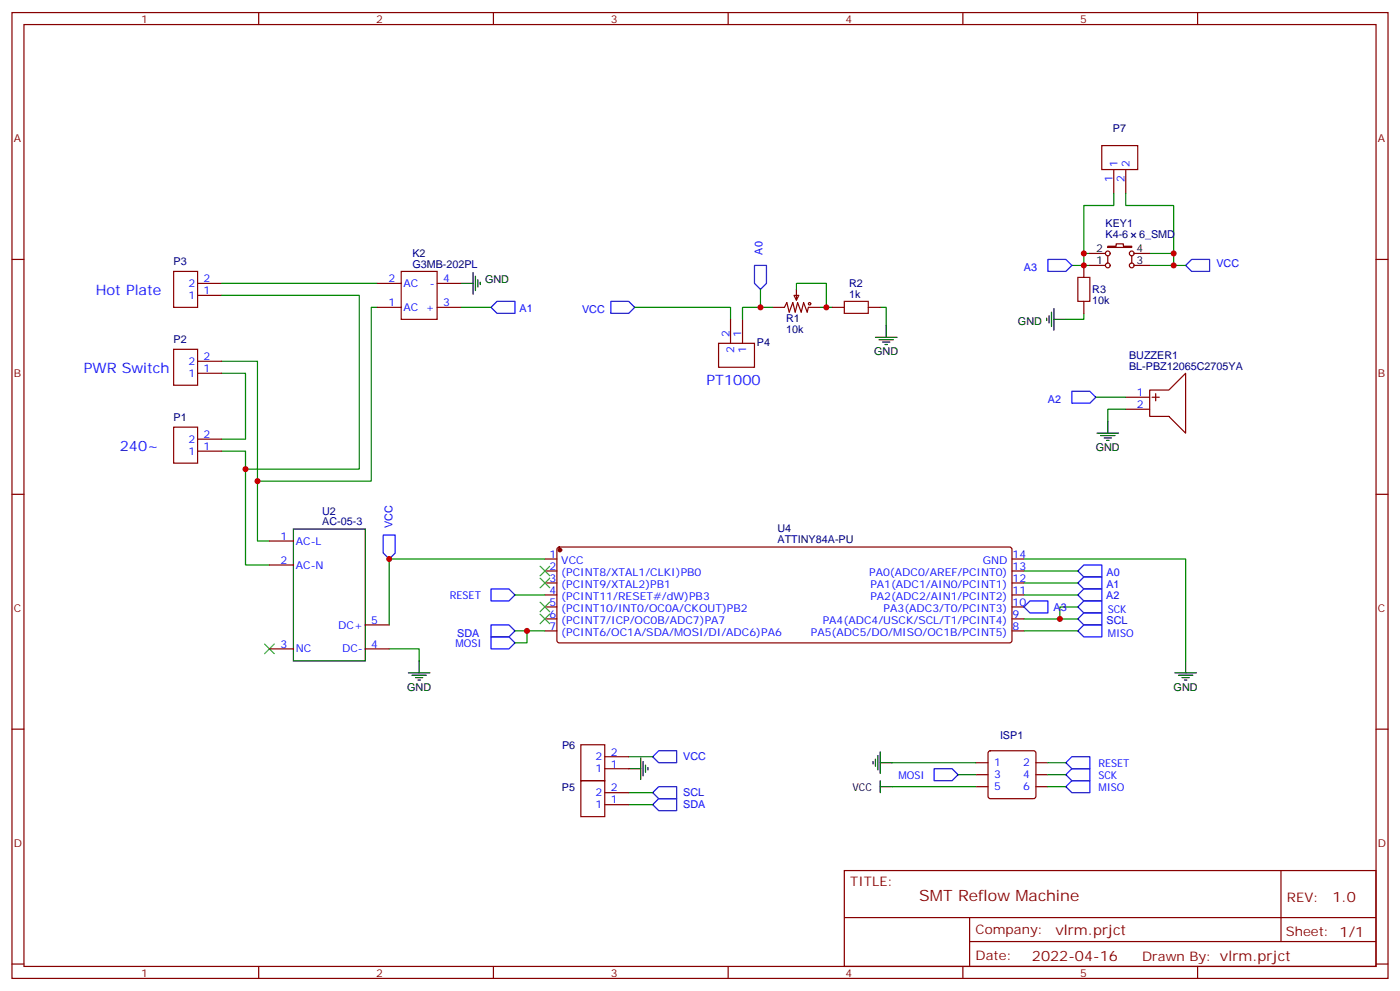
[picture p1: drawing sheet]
<svg xmlns="http://www.w3.org/2000/svg" width="412mm" height="292mm" viewBox="0 0 412 292" stroke-linecap="round" stroke-linejoin="round" font-family="sans-serif">
<g fill="none" stroke="#870000" stroke-width=".35">
<path d="M3.5 3.7h405.4v284.3h-405.4zM7.1 7.2h398.2v277.3h-398.2zM76.2 3.7v3.5M145.3 3.7v3.5M214.5 3.7v3.5M283.6 3.7v3.5M352.8 3.7v3.5M324.6 42.9h10.5v7h-10.5zM328.1 49.9v7.1M331.6 49.9v7.1M3.5 76.4h3.6M51.2 79.9h7v10.6h-7z"/>
<path d="M118.2 79.9h10.6v14.1h-10.6zM319.3 78.1v3.6M321 78.1h4.6M321 74.6h4.6M326.3 72.5h2.5v-.7h2.1v.7h2.5v.3h-7.1zM326.3 75.3v2.1M333.4 75.3v2.1M334.1 78.1h4.6M334.1 74.6h4.6M405.3 76.4h3.6M58.2 87h7.1M58.2 83.4h7.1"/>
<path d="M111.1 83.4h7.1M111.1 90.5h7.1M128.8 83.4h7M128.8 90.5h7M215.2 94v7.1M218.7 94v7.1M227.5 90.5h3.6l.7-1.4 .7 2.8 1-2.8 .7 2.8 .7-2.8 1.1 2.8 .7-2.8 1.1 2.8 .3-1.4h3.6M233.9 87h1.4l-.7 1.4zM234.6 85.2v3.2M245.2 90.5h3.5M255.8 90.5h3.5M319.3 88.7v3.6"/>
<path d="M51.2 102.8h7v10.6h-7zM58.2 109.9h7.1M58.2 106.4h7.1M211.7 101.1h10.5v7h-10.5zM331.6 116.9h7.1M338.7 114.8h5.6l4.9-4.9v17.6l-4.9-4.9h-5.6zM339.4 116.9h2.1M340.4 115.9v2.1M51.2 125.8h7v10.5h-7zM58.2 132.8h7.1M58.2 129.3h7.1M331.6 120.5h7.1"/>
<path d="M3.5 145.5h3.6M79.4 159.3h7M405.3 145.5h3.6M79.4 166.3h7M160.5 164.6h3.5M160.5 168.1h3.5M160.5 171.6h3.5M160.5 175.2h3.5M160.5 178.7h3.5M164.3 161.2l.4-.2 133 .1 .4 .6v26.9l-.2 .5-.5 .2h-132.7l-.5-.3-.2-.4v-26.9zM298.1 164.6h3.5M298.1 168.1h3.5"/>
<path d="M298.1 171.6h3.5M298.1 175.2h3.5M298.1 178.7h3.5M79.4 191h7M107.6 191h7.1M107.6 184h7.1M160.5 182.2h3.5M160.5 185.7h3.5M298.1 182.2h3.5M298.1 185.7h3.5M3.5 214.7h3.6M171.1 219.3h7.1v10.5h-7.1z"/>
<path d="M405.3 214.7h3.6M171.1 229.8h7.1v10.6h-7.1zM178.2 236.9h7M178.2 233.4h7M178.2 226.3h7M178.2 222.8h7M287.5 224.5h3.5M287.5 228.1h3.5M287.5 231.6h3.5M291.3 221.2l.4-.2h12.7l.5 .2 .3 .5v12.7l-.3 .5-.5 .2h-12.7l-.5-.2-.2-.5v-12.7zM305.2 224.5h3.5M305.2 228.1h3.5"/>
<path d="M305.2 231.6h3.5M248.7 256.3h156.6v28.2h-156.6zM377.3 256.3v20.9M248.7 270.1h156.5M285.6 277.2h119.6M285.6 270.1v14.2M3.5 283.8h3.6M76.2 284.5v3.5M145.3 284.5v3.5M214.5 284.5v3.5M283.6 284.5v3.5M352.8 284.5v3.5"/>
<path d="M405.3 283.8h3.6"/>
<circle cx="326.3" cy="74.6" r=".71"/>
<circle cx="326.3" cy="78.1" r=".71"/>
<circle cx="333.4" cy="74.6" r=".71"/>
<circle cx="333.4" cy="78.1" r=".71"/>
<circle cx="238.5" cy="89.4" r=".35"/>
</g>
<g fill="none" stroke="#00f" stroke-width=".35">
<path d="M222.2 78.1h3.6v5.3l-1.8 1.8-1.8-1.8zM308.7 76.4h5.3l1.7 1.7-1.7 1.8h-5.3zM349.2 78.1l1.8-1.7h5.3v3.5h-5.3zM144.6 90.5l1.8-1.8h5.3v3.6h-5.3zM179.9 88.7h5.3l1.8 1.8-1.8 1.8h-5.3zM315.7 115.2h5.3l1.8 1.7-1.8 1.8h-5.3zM112.9 157.5h3.5v5.3l-1.7 1.8-1.8-1.8zM144.6 173.4h5.3l1.8 1.8-1.8 1.7h-5.3zM301.6 178.7l1.8-1.8h5.3v3.5h-5.3zM317.5 168.1l1.8-1.8h5.3v3.6h-5.3zM317.5 171.6l1.8-1.7h5.3v3.5h-5.3zM317.5 175.2l1.8-1.8h5.3v3.5h-5.3z"/>
<path d="M317.5 178.7l1.8-1.8h5.3v3.5h-5.3zM144.6 184h5.3l1.8 1.7-1.8 1.8h-5.3zM144.6 187.5h5.3l1.8 1.8-1.8 1.7h-5.3zM317.5 182.2l1.8-1.8h5.3v3.6h-5.3zM317.5 185.7l1.8-1.7h5.3v3.5h-5.3zM192.3 222.8l1.7-1.8h5.3v3.5h-5.3zM192.3 233.4l1.7-1.8h5.3v3.5h-5.3zM192.3 236.9l1.7-1.8h5.3v3.6h-5.3zM275.2 226.3h5.3l1.7 1.8-1.7 1.7h-5.3zM314 224.5l1.7-1.7h5.3v3.5h-5.3zM314 228.1l1.7-1.8h5.3v3.5h-5.3zM314 231.6l1.7-1.8h5.3v3.6h-5.3z"/>
</g>
<g fill="none" stroke="#008700" stroke-width=".35">
<path d="M328.1 57v3.5h-8.8v17.6M331.6 57v3.5h14.1v17.6M315.7 78.1h5.3M319.3 74.6h1.7M338.7 78.1h10.5M338.7 74.6h7M65.3 87h40.5v51.1h-33.5M65.3 83.4h45.8M111.1 90.5h-1.7v51.1h-33.6M135.8 90.5h8.8M187 90.5h28.2v3.5M224 85.2v5.3"/>
<path d="M227.5 90.5h-8.8v3.5M234.6 85.2v-1.8h8.8v7.1M241.7 90.5h3.5M259.3 90.5h1.8v5.3M319.3 92.3v1.7h-5.3M65.3 109.9h7v19.4h-7M65.3 106.4h10.5v52.9h3.6M322.8 116.9h8.8M65.3 132.8h7v33.5h7.1M331.6 120.5h-5.3v3.5M151.7 175.2h8.8M160.5 164.6h-45.8v19.4"/>
<path d="M301.6 164.6h47.6v30M301.6 168.1h15.9M301.6 171.6h15.9M301.6 175.2h15.9M317.5 178.7h-5.3v3.5M114.7 191h8.8v3.6M151.7 185.7h8.8M155.2 185.7v3.6h-3.5M301.6 185.7h15.9M301.6 182.2h15.9M185.2 222.8h7.1M185.2 233.4h7.1"/>
<path d="M185.2 236.9h7.1M262.8 224.5h24.7M262.8 231.6h24.7M282.2 228.1h5.3M308.7 228.1h5.3M308.7 224.5h5.3M308.7 231.6h5.3"/>
</g>
<circle cx="164.9" cy="161.9" r=".53" fill="#870000" stroke="#870000" stroke-width=".35"/>
<g fill="none" stroke="#000" stroke-width=".35">
<path d="M135.8 83.4h3.5M139.3 80.3v6.3M140.1 81.3v4.2M140.8 82.4v2.1M141.5 83.1v.7M257.9 99.3h6.3M261.1 95.8v3.5M308.3 93.7v.7M309 93v2.1M309.7 91.9v4.2M310.4 94h3.6M310.4 90.8v6.4"/>
<path d="M258.9 100h4.3M260 100.7h2.1M260.7 101.4h.7M323.1 127.5h6.4M324.2 128.2h4.2M325.3 128.9h2.1M326 129.6h.7M326.3 124v3.5M86.4 155.8h21.2v38.8h-21.2zM120.3 198.1h6.3M121.4 198.8h4.2M122.4 199.5h2.1"/>
<path d="M123.5 194.6v3.5M346.1 198.1h6.3M347.1 198.8h4.3M348.2 199.5h2.1M349.2 194.6v3.5M123.1 200.2h.7M348.9 200.2h.7M185.2 226.3h3.5M188.7 223.1v6.4M189.4 224.2v4.2M190.1 225.2v2.2M190.9 226v.7"/>
<path d="M257.2 224.2v.7M257.9 223.5v2.1M258.6 222.4v4.3M259.3 224.5h3.5M259.3 221.4v6.3M259.3 229.8v3.6M259.3 231.6h3.5"/>
</g>
<path d="M159.1 166.7l2.8 2.8M159.1 170.2l2.8 2.8M159.1 177.3l2.8 2.8M161.9 166.7l-2.8 2.8M161.9 170.2l-2.8 2.8M161.9 177.3l-2.8 2.8M78 189.6l2.8 2.8M80.8 189.6l-2.8 2.8M159.1 180.8l2.8 2.8M161.9 180.8l-2.8 2.8" fill="none" stroke="#3c3" stroke-width=".35"/>
<path d="M248.7 88.7h7.1v3.6h-7.1zM317.5 81.7h3.5v7h-3.5z" fill="none" stroke="#a10000" stroke-width=".35"/>
<g fill="#c00">
<circle cx="75.8" cy="141.6" r=".88"/>
<circle cx="72.3" cy="138.1" r=".88"/>
<circle cx="155.2" cy="185.7" r=".88"/>
<circle cx="312.2" cy="182.2" r=".88"/>
<circle cx="224" cy="90.5" r=".88"/>
<circle cx="243.4" cy="90.5" r=".88"/>
<circle cx="319.3" cy="78.1" r=".88"/>
<circle cx="345.7" cy="78.1" r=".88"/>
<circle cx="345.7" cy="74.6" r=".88"/>
<circle cx="319.3" cy="74.6" r=".88"/>
<circle cx="114.7" cy="164.6" r=".88"/>
</g>
<text font-size="4.6" fill="#800" x="270.8" y="265.3">SMT Reflow Machine</text>
<g font-size="4.2" fill="#00f">
<text x="28.2" y="87">Hot Plate</text>
<text x="24.7" y="109.9">PWR Switch</text>
<text x="208.1" y="113.4">PT1000</text>
<text x="35.3" y="132.8">240~</text>
</g>
<g font-size="4.2" fill="#800">
<text x="392.5" y="265.6">1.0</text>
<text x="310.9" y="275.1">vlrm.prjct</text>
<text x="304" y="282.9">2022-04-16</text>
</g>
<g font-size="3.9" fill="#800">
<text x="250.5" y="260.9">TITLE:</text>
<text x="379.1" y="265.6">REV:</text>
<text x="287.4" y="275.1">Company:</text>
<text x="378.7" y="275.7">Sheet: 1/1</text>
<text x="287.4" y="282.8">Date:</text>
<text x="336.4" y="282.8">Drawn By: vlrm.prjct</text>
</g>
<g font-size="3.2" fill="#800">
<text x="41.6" y="6.7">1</text>
<text x="110.8" y="6.7">2</text>
<text x="179.9" y="6.7">3</text>
<text x="249.1" y="6.7">4</text>
<text x="318.2" y="6.7">5</text>
<text x="4.1" y="41.8">A</text>
<text x="405.9" y="41.8">A</text>
<text x="4.1" y="110.9">B</text>
<text x="405.9" y="110.9">B</text>
<text x="4.1" y="180.1">C</text>
<text x="405.9" y="180.1">C</text>
<text x="4.1" y="249.2">D</text>
<text x="405.9" y="249.2">D</text>
<text x="41.6" y="287.5">1</text>
<text x="110.8" y="287.5">2</text>
<text x="179.9" y="287.5">3</text>
<text x="249.1" y="287.5">4</text>
<text x="318.2" y="287.5">5</text>
</g>
<g font-size="3.2" fill="#000080">
<text x="327.8" y="38.9">P7</text>
<text x="325.6" y="70">K4-6</text>
<text x="325.6" y="66.9">KEY1</text>
<text x="335.5" y="70">6_SMD</text>
<text x="121.5" y="75.6">K2</text>
<text x="51.2" y="78.1">P3</text>
<text x="121.5" y="78.8">G3MB-202PL</text>
<text x="250.1" y="87.7">1k</text>
<text x="250.1" y="84.6">R2</text>
<text x="321.7" y="89.5">10k</text>
<text x="321.7" y="86.4">R3</text>
<text x="231.6" y="94.9">R1</text>
<text x="51.2" y="101.1">P2</text>
<text x="223" y="101.9">P4</text>
<text x="231.6" y="98.1">10k</text>
<text x="332.6" y="105.7">BUZZER1</text>
<text x="332.6" y="108.8">BL-PBZ12065C2705YA</text>
<text x="51.2" y="124">P1</text>
<text x="94.9" y="154.7">AC-05-3</text>
<text x="94.9" y="151.5">U2</text>
<text x="229" y="159.9">ATTINY84A-PU</text>
<text x="229" y="156.7">U4</text>
<text x="165.6" y="220.4">P6</text>
<text x="294.6" y="217.5">ISP1</text>
<text x="165.5" y="232.7">P5</text>
</g>
<g font-size="3.2" fill="#00f">
<text x="327.7" y="53.7" transform="rotate(-90 327.7 53.7)">1</text>
<text x="329.1" y="49.2" transform="rotate(-90 329.1 49.2)">1</text>
<text x="331.3" y="53.7" transform="rotate(-90 331.3 53.7)">2</text>
<text x="332.7" y="49.2" transform="rotate(-90 332.7 49.2)">2</text>
<text x="224.6" y="75" transform="rotate(-90 224.6 75)">A0</text>
<text x="60" y="83.1">2</text>
<text x="114.4" y="83.1">2</text>
<text x="130.5" y="83.1">4</text>
<text x="301.6" y="79.9">A3</text>
<text x="358.3" y="78.5">VCC</text>
<text x="55.5" y="88">1</text>
<text x="55.5" y="84.5">2</text>
<text x="60" y="86.6">1</text>
<text x="118.9" y="84.5">AC</text>
<text x="126.6" y="84.5">-</text>
<text x="114.4" y="90.1">1</text>
<text x="118.9" y="91.5">AC +</text>
<text x="130.5" y="90.1">3</text>
<text x="153" y="91.9">A1</text>
<text x="171.4" y="92.3">VCC</text>
<text x="214.8" y="99.3" transform="rotate(-90 214.8 99.3)">2</text>
<text x="218.4" y="99.3" transform="rotate(-90 218.4 99.3)">1</text>
<text x="55.5" y="107.4">2</text>
<text x="60" y="106">2</text>
<text x="216.3" y="103.8" transform="rotate(-90 216.3 103.8)">2</text>
<text x="219.8" y="103.8" transform="rotate(-90 219.8 103.8)">1</text>
<text x="55.5" y="110.9">1</text>
<text x="60" y="109.5">1</text>
<text x="308.7" y="118.7">A2</text>
<text x="334.9" y="116.6">1</text>
<text x="334.9" y="120.1">2</text>
<text x="55.5" y="130.4">2</text>
<text x="60" y="128.9">2</text>
<text x="55.5" y="133.9">1</text>
<text x="60" y="132.5">1</text>
<text x="115.7" y="155.6" transform="rotate(-90 115.7 155.6)">VCC</text>
<text x="82.6" y="158.9">1</text>
<text x="87.1" y="160.3">AC-L</text>
<text x="82.6" y="166">2</text>
<text x="87.1" y="167.4">AC-N</text>
<text x="161.9" y="164.2">1</text>
<text x="161.9" y="167.7">2</text>
<text x="165.3" y="166">VCC</text>
<text x="289.5" y="166">GND</text>
<text x="298.3" y="167.7">13</text>
<text x="298.3" y="164.2">14</text>
<text x="161.9" y="171.3">3</text>
<text x="165.3" y="169.5">(PCINT8/XTAL1/CLKI)PB0</text>
<text x="165.3" y="173">(PCINT9/XTAL2)PB1</text>
<text x="256.1" y="169.5">PA0(ADC0/AREF/PCINT0)</text>
<text x="256.4" y="173">PA1(ADC1/AIN0/PCINT1)</text>
<text x="298.3" y="171.3">12</text>
<text x="325.9" y="173">A1</text>
<text x="325.9" y="169.5">A0</text>
<text x="132.5" y="176.4">RESET</text>
<text x="161.9" y="174.8">4</text>
<text x="161.9" y="178.3">5</text>
<text x="165.3" y="176.6">(PCINT11/RESET#/dW)PB3</text>
<text x="256.4" y="176.6">PA2(ADC2/AIN1/PCINT2)</text>
<text x="298.3" y="178.3">10</text>
<text x="298.3" y="174.8">11</text>
<text x="310.3" y="179.8">A3</text>
<text x="325.9" y="176.4">A2</text>
<text x="99.6" y="185">DC+</text>
<text x="109.4" y="183.6">5</text>
<text x="161.9" y="181.9">6</text>
<text x="161.9" y="185.4">7</text>
<text x="165.3" y="180.1">(PCINT10/INT0/OC0A/CKOUT)PB2</text>
<text x="165.3" y="183.6">(PCINT7/ICP/OC0B/ADC7)PA7</text>
<text x="242.4" y="183.6">PA4(ADC4/USCK/SCL/T1/PCINT4)</text>
<text x="260.3" y="180.1">PA3(ADC3/T0/PCINT3)</text>
<text x="298.3" y="185.4">8</text>
<text x="298.3" y="181.9">9</text>
<text x="326" y="183.6">SCL</text>
<text x="326.3" y="180.4">SCK</text>
<text x="82.6" y="190.7">3</text>
<text x="109.4" y="190.7">4</text>
<text x="134.2" y="190.5">MOSI</text>
<text x="134.7" y="187.5">SDA</text>
<text x="165.3" y="187.1">(PCINT6/OC1A/SDA/MOSI/DI/ADC6)PA6</text>
<text x="238.9" y="187.1">PA5(ADC5/DO/MISO/OC1B/PCINT5)</text>
<text x="326.3" y="187.5">MISO</text>
<text x="87.1" y="192.1">NC</text>
<text x="100.8" y="192.1">DC-</text>
<text x="175.4" y="227.4">1</text>
<text x="175.4" y="223.8">2</text>
<text x="179.9" y="226">1</text>
<text x="179.9" y="222.4">2</text>
<text x="201.3" y="223.8">VCC</text>
<text x="292.8" y="225.6">1</text>
<text x="301.4" y="225.6">2</text>
<text x="323.6" y="225.8">RESET</text>
<text x="179.9" y="233">2</text>
<text x="264.7" y="229.5">MOSI</text>
<text x="292.8" y="229.1">3</text>
<text x="292.8" y="232.7">5</text>
<text x="301.4" y="229.1">4</text>
<text x="301.4" y="232.7">6</text>
<text x="323.6" y="229.3">SCK</text>
<text x="323.6" y="232.8">MISO</text>
<text x="175.4" y="237.9">1</text>
<text x="175.4" y="234.4">2</text>
<text x="179.9" y="236.5">1</text>
<text x="201.3" y="234.4">SCL</text>
<text x="201.3" y="237.9">SDA</text>
</g>
<g font-size="3.2">
<text x="322.9" y="77.8">1</text>
<text x="322.9" y="74.3">2</text>
<text x="334.8" y="77.8">3</text>
<text x="334.8" y="74.3">4</text>
<text x="142.9" y="83.4">GND</text>
<text x="299.9" y="95.8">GND</text>
<text x="257.5" y="104.6">GND</text>
<text x="322.8" y="132.8">GND</text>
<text x="119.9" y="203.4">GND</text>
<text x="345.7" y="203.4">GND</text>
<text x="251.1" y="232.9">VCC</text>
</g>
</svg>
